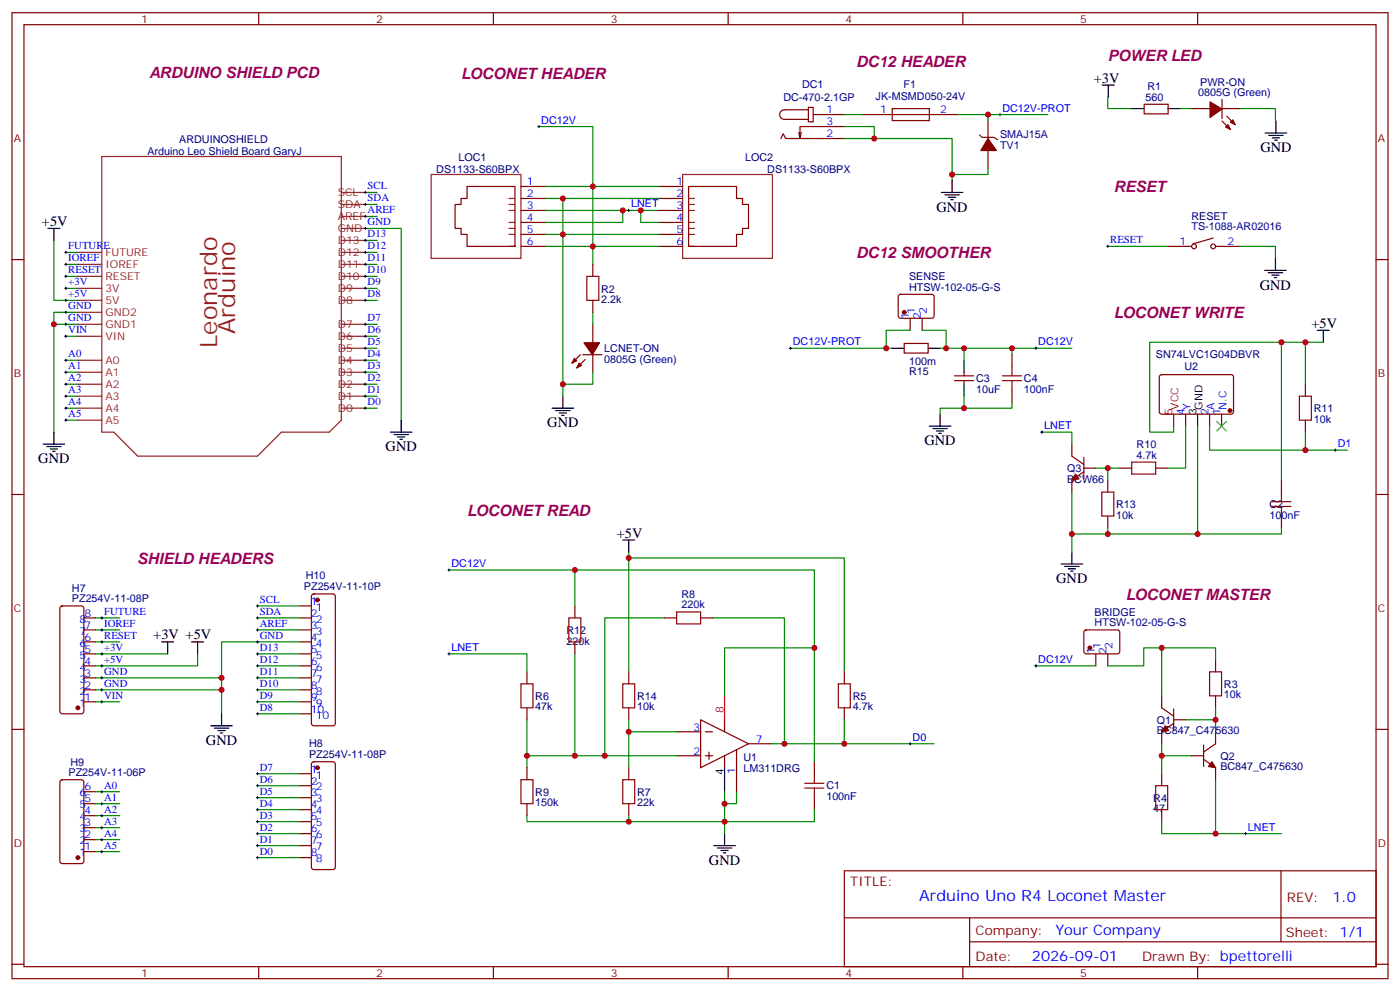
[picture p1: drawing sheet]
<svg xmlns="http://www.w3.org/2000/svg" width="412mm" height="292mm" viewBox="0 0 412 292" stroke-linecap="round" stroke-linejoin="round" font-family="sans-serif">
<g fill="none" stroke="#870000" stroke-width=".35">
<path d="M3.5 3.7h405.4v284.4h-405.4zM7.1 7.3h398.2v277.3h-398.2zM76.2 3.7v3.6M145.3 3.7v3.6M214.5 3.7v3.6M283.6 3.7v3.6M352.8 3.7v3.6M236 39l-.3 1.8M238.1 31.6h1.4v4.2h-1.4zM238.1 32.3h-7a1.41 1.41 0 0 0-1.4 1.4 1.41 1.41 0 0 0 1.4 1.4h7M239.5 33.7h9.2M248.7 37.3h-13v3.5l-.4-1.8"/>
<path d="M254 33.7h28.2M262.8 32h11v3.5h-11zM288.6 39.7l.7 .7h3.5l1.1 .7M291 35.5v5.3M337 30.7h7.1v2.8h-7.1zM351 32h5.3M359.8 32h5.3M360 35.6l2.4 2.5M360 29.3v5.6M361.4 34.2l2.4 2.5M153.5 54.9h7M153.5 58.4h7"/>
<path d="M194 54.9h7.1M194 58.4h7.1M230 40.8l.7-1.4 .7 1.4h17.3M291 44.3v5.3M3.5 76.4h3.6M149.9 72.5h1.8h-14.1v-3.5h-1.8v-1.8h-1.7v-7h1.7v-1.8h1.8v-3.5h14.1v17.6M153.5 72.5h7M153.5 61.9h7M153.5 65.5h7M153.5 69h7M174.6 77.8v3.6M194 72.5h7.1"/>
<path d="M194 61.9h7.1M194 65.5h7.1M194 69h7.1M202.8 72.5v-17.6h14.2v3.5h1.7v1.8h1.8v7h-1.8v1.8h-1.7v3.5h-14.2h1.8M344 72.5h7M357.4 70.1l-6 1.7M358.1 72.5h7M405.3 76.4h3.6M174.6 88.4v3.5M174.6 95.5v5.3M264.8 86.8l.5-.2 9.4 .1 .5 .6-.1 6-.6 .4-9.5-.1-.4-.6v-5.7zM268.1 93.7v3.5"/>
<path d="M271.6 93.7v3.5M171 104.4l-2.5 2.5M171.7 104.4h5.6M172.4 105.8l-2.5 2.5M174.6 104.3v5.3M266.3 101.1h7.1v2.8h-7.1zM281.2 110.6h5.6M281.2 112h5.6M284 109.6v1M284 112v1.1M298.1 104.3v3.5M298.1 114.9v3.5"/>
<path d="M341.7 110.5l.5-.2h20.7l.5 .7-.1 10.5-.6 .4h-20.8l-.4-.7v-10.2zM384.5 113.1v3.5M315.7 130.7v3.6l3.6 2.4M319.3 134.6v6.4M319.3 138.9l-3.6 2.4v3.6M319.3 137.8h3.5M329.8 137.8h3.6M340.4 137.8h3.6M349.2 121.9v3.5M356.3 121.9v3.5M359.8 121.9v3.5M384.5 123.7v3.5"/>
<path d="M3.5 145.6h3.6M326.3 141.3v3.6M326.3 151.9v3.5M377.5 141.3v3.6M377.5 151.9v3.5M405.3 145.6h3.6M17.9 178.6l.4-.2h5.7l.5 .2 .2 .5v30.3l-.2 .5-.5 .2h-5.7l-.5-.2-.2-.5v-30.3zM88.2 178.4h3.5M92 175l.4-.2h5.7l.5 .2 .2 .5v37.4l-.3 .5-.4 .2h-5.7l-.5-.2-.2-.5v-37.4zM169.3 178.4v3.5M24.7 199.5h3.5M24.7 196h3.5"/>
<path d="M24.7 192.5h3.5M24.7 188.9h3.5M24.7 185.4h3.5M24.7 181.9h3.5M88.2 199.5h3.5M88.2 196h3.5M88.2 192.5h3.5M88.2 188.9h3.5M88.2 185.4h3.5M88.2 181.9h3.5M155.2 197.8v3.5M169.3 188.9v3.6"/>
<path d="M185.2 197.8v3.5M195.8 181.9h3.5M206.4 181.9h3.5M248.7 197.8v3.5M319.5 185.6l.5-.2 9.4 .1 .4 .6v5.9l-.7 .5-9.4-.1-.4-.6v-5.7zM322.8 192.5v3.5M326.3 192.5v3.5M358.1 194.2v3.6M3.5 214.7h3.6M24.7 206.6h3.5M24.7 203.1h3.5M88.2 206.6h3.5"/>
<path d="M88.2 203.1h3.5M88.2 210.1h3.5M155.2 208.4v3.5M185.2 208.4v3.5M199.3 215.4h7.1M206.4 211.9l14.1 7-14.1 7.1zM207.8 215.4h2.1M213.4 211.9v3.5M220.5 218.9h7M248.7 208.4v3.5M342.2 204.8v3.6l3.5 2.4M345.7 212.9l-3.5 2.5v3.5"/>
<path d="M345.7 208.7v6.4M345.7 211.9h3.5M354.5 219.3v6.3M358.1 204.8v3.6M358.1 215.4v3.5l-3.6 2.5M405.3 214.7h3.6M17.9 229.7l.4-.2h5.7l.6 .4 .1 23.6-.5 .7h-5.9l-.6-.5-.1-23.5zM24.7 236.6h3.5M24.7 233h3.5M88.2 227.8h3.5M88.2 231.3h3.5M88.2 234.8h3.5"/>
<path d="M88.2 238.3h3.5M92 224.4l.4-.2h5.7l.5 .2 .2 .5v30.4l-.3 .5-.4 .2h-5.7l-.5-.3-.2-.4v-30.4zM155.2 226v3.5M155.2 236.6v3.5M185.2 226v3.5M185.2 236.6v3.5M199.3 222.5h7.1M207.8 222.5h2.1M208.8 221.4v2.1M213.4 222.5v3.5M217 220.7v12.3M239.9 224.2v3.6"/>
<path d="M239.9 234.8v3.5M342.2 227.8v3.5M342.2 238.3v3.6M351 222.5h3.5M354.5 223.5l3.6 2.5v3.5M24.7 250.7h3.5M24.7 247.2h3.5M24.7 243.6h3.5M24.7 240.1h3.5M88.2 241.9h3.5M88.2 245.4h3.5M88.2 248.9h3.5"/>
<path d="M88.2 252.4h3.5M248.7 256.3h156.6v28.3h-156.6zM377.3 256.4v20.8M248.7 270.2h156.5M285.6 277.2h119.6M285.6 270.2v14.1M3.5 283.8h3.6M76.2 284.6v3.5M145.3 284.6v3.5M214.5 284.6v3.5M283.6 284.6v3.5M352.8 284.6v3.5"/>
<path d="M405.3 283.8h3.6"/>
<circle cx="351.7" cy="72.5" r=".71"/>
<circle cx="357.4" cy="72.5" r=".71"/>
</g>
<g fill="none" stroke="#8c2424" stroke-width=".35">
<path d="M30 46.1h70.5v77.6l-3.5 3.5h-14.1l-7.1 7.1h-35.2l-7.1-7.1h-3.5zM100.5 56.7h7.1M127 51.4h26.5v24.7h-26.5zM149.9 58.4h1.8M201.1 51.4h26.4v24.7h-26.4zM202.8 58.4h1.8M22.9 77.8h7.1M22.9 74.3h7.1M100.5 77.8h7.1M100.5 74.3h7.1M100.5 70.8h7.1M100.5 67.2h7.1"/>
<path d="M100.5 63.7h7.1M100.5 60.2h7.1M149.9 69h1.8M149.9 67.2h1.8M149.9 65.5h1.8M149.9 61.9h1.8M149.9 60.2h1.8M202.8 69h1.8M202.8 67.2h1.8M202.8 65.5h1.8M202.8 61.9h1.8M202.8 60.2h1.8"/>
<path d="M22.9 99h7.1M22.9 95.5h7.1M22.9 88.4h7.1M22.9 84.9h7.1M22.9 81.4h7.1M22.9 91.9h7.1M100.5 99h7.1M100.5 95.5h7.1M100.5 88.4h7.1M100.5 84.9h7.1M100.5 81.4h7.1M22.9 116.6h7.1"/>
<path d="M22.9 113.1h7.1M22.9 109.6h7.1M22.9 106h7.1M100.5 116.6h7.1M100.5 113.1h7.1M100.5 109.6h7.1M100.5 106h7.1M100.5 102.5h7.1M22.9 120.2h7.1M22.9 123.7h7.1M100.5 120.2h7.1"/>
</g>
<g fill="#870000" stroke="#870000" stroke-width=".35">
<path d="M362.4 36l.7-.7 .7 1.4z"/>
<path d="M361 37.4l.7-.7 .7 1.4z"/>
<path d="M356.4 30l3.6 2.1-3.6 2.5z"/>
<path d="M170.6 106.9l.7 .7-1.4 .7z"/>
<path d="M169.2 105.5l.7 .7-1.4 .7z"/>
<path d="M172 100.9h4.6l-2.1 3.5z"/>
<path d="M343.3 213.6l1 1.5-2.1 .3z"/>
<path d="M357 224.2l1.1 1.8-2.1-.4z"/>
<path d="M316.8 139.6l1.1 1.4-2.2 .3z"/>
<path d="M291 40.8l2.5 3.5h-4.6z"/>
<circle cx="22.9" cy="208.4" r=".53"/>
<circle cx="93.5" cy="226" r=".53"/>
<circle cx="22.9" cy="252.4" r=".53"/>
<circle cx="93.5" cy="176.6" r=".53"/>
<circle cx="321" cy="190.7" r=".53"/>
<circle cx="362.3" cy="120.9" r=".53"/>
<circle cx="266.3" cy="91.9" r=".53"/>
</g>
<g fill="none" stroke="#008700" stroke-width=".35">
<path d="M158.7 37.3h15.9v40.5M248.7 37.3h8.8v3.5M248.7 33.7h5.3M282.2 33.7h26.5M291 33.7v1.8M326.3 28.4v3.6h7.1M347.5 32h3.5M365.1 32h10.6v3.5M107.6 56.7h3.5M160.5 58.4h5.3v10.6h28.2M160.5 54.9h33.5M165.8 58.4h28.2"/>
<path d="M248.7 40.8h31.8v12.3M291 49.6v1.8h-10.5M15.9 70.8v17.6h7M19.4 74.3h3.5M19.4 77.8h3.5M107.6 67.2h10.6v56.5M107.6 74.3h3.5M107.6 77.8h3.5M107.6 70.8h3.5M107.6 63.7h3.5M107.6 60.2h3.5M160.5 69h5.3v44.1"/>
<path d="M160.5 72.5h33.5M160.5 61.9h33.5M183.4 61.9v3.6h-22.9M188.7 61.9v3.6h5.3M326.3 72.5h17.7M365.1 72.5h10.6v3.6M19.4 81.4h3.5M19.4 84.9h3.5M19.4 99h3.5M22.9 91.9h-7v3.6M22.9 95.5h-7v31.7M107.6 81.4h3.5"/>
<path d="M107.6 84.9h3.5M107.6 99h3.5M107.6 95.5h3.5M107.6 88.4h3.5M174.6 91.9v3.6M268.1 97.2h-7v5.3M271.6 97.2h7.1v5.3M19.4 106h3.5M19.4 109.6h3.5M19.4 113.1h3.5M19.4 116.6h3.5M107.6 106h3.5"/>
<path d="M107.6 109.6h3.5M107.6 113.1h3.5M107.6 116.6h3.5M107.6 102.5h3.5M174.6 109.6v3.5h-8.8v3.5M232.8 102.5h30M276.9 102.5h38.8M284 102.5v3.5M284 116.6v3.6M298.1 118.4v1.8h-21.2v1.7M298.1 102.5v1.8M377.5 100.8v40.5"/>
<path d="M384.5 100.8v12.3M389.8 100.8h-51.1v26.4h7v-1.8M19.4 120.2h3.5M19.4 123.7h3.5M107.6 120.2h3.5M306.9 127.2h8.8v3.5M322.8 137.8h7M326.3 137.8v3.5M349.2 125.4v12.4h-5.2M352.8 125.4v31.8h-37.1v-12.3M356.3 125.4v7.1h40.6M384.5 127.2v5.3"/>
<path d="M315.7 157.2v5.3M326.3 155.4v1.8M377.5 155.4v1.8h-24.7M75.8 178.4h12.4M132.3 167.8h107.6v22.9M169.3 167.8v10.6M185.2 164.3h63.5v33.5M185.2 162.5v35.3M28.2 192.5h21.2M28.2 199.5h37.1M28.2 181.9h7.1M28.2 185.4h7.1"/>
<path d="M28.2 188.9h7.1M58.2 192.5v3.5h-30M75.8 181.9h12.4M75.8 185.4h12.4M75.8 199.5h12.4M75.8 192.5h12.4M75.8 196h12.4M88.2 188.9h-22.9v21.2M132.3 192.5h22.9v5.3M169.3 192.5v30M195.8 181.9h-17.6v40.6M209.9 181.9h21.2v37"/>
<path d="M305.2 196h17.6M342.2 190.7v14.1M358.1 194.2v-3.5h-21.2v5.3h-10.6M28.2 203.1h37.1M28.2 206.6h7.1M75.8 206.6h12.4M75.8 210.1h12.4M75.8 203.1h12.4M155.2 211.9v14.1M185.2 215.4h14.1M185.2 211.9v14.1M213.4 204.8v-14.1h26.5v33.5"/>
<path d="M248.7 218.9h26.5M248.7 211.9v7h-21.2M342.2 218.9v8.9M349.2 211.9h8.9M358.1 208.4v7M28.2 233h7.1M28.2 236.6h7.1M75.8 234.8h12.4M75.8 238.3h12.4M75.8 227.8h12.4M75.8 231.3h12.4M155.2 222.5h44.1"/>
<path d="M213.4 233v12.4M217 233v3.6h-3.6M239.9 238.3v3.6h-54.7v-1.8M342.2 222.5h8.8M358.1 229.5v15.9h19.4M28.2 240.1h7.1M28.2 243.6h7.1M28.2 247.2h7.1M28.2 250.7h7.1M75.8 248.9h12.4M75.8 252.4h12.4M75.8 241.9h12.4"/>
<path d="M75.8 245.4h12.4M155.2 240.1v1.8h30M342.2 241.9v3.5h15.9"/>
</g>
<g fill="none" stroke="#000" stroke-width=".29">
<path d="M158.4 37.3h.7M158.7 36.9v.7M294.2 33.7h.7M294.6 33.4v.7M107.2 56.7h.7M107.6 56.3v.7M107.6 59.8v.7M19 77.8h.8M19 74.3h.8M19.4 73.9v.7M19.4 77.5v.7M107.2 77.8h.7"/>
<path d="M107.2 74.3h.7M107.2 70.8h.7M107.2 67.2h.7M107.2 63.7h.7M107.2 60.2h.7M107.6 63.4v.7M107.6 66.9v.7M107.6 70.4v.7M107.6 73.9v.7M107.6 77.5v.7M184.9 61.9h.7M185.2 61.6v.7"/>
<path d="M326 72.5h.7M326.3 72.2v.7M19 99h.8M19 95.5h.8M19 88.4h.8M19 84.9h.8M19 81.4h.8M19 91.9h.8M19.4 81v.7M19.4 84.5v.7M19.4 88.1v.7M19.4 91.6v.7"/>
<path d="M19.4 95.1v.7M19.4 98.6v.7M107.2 99h.7M107.2 95.5h.7M107.2 88.4h.7M107.2 84.9h.7M107.2 81.4h.7M107.6 81v.7M107.6 84.5v.7M107.6 88.1v.7M107.6 95.1v.7M107.6 98.6v.7"/>
<path d="M19 106h.8M19 109.6h.8M19 113.1h.8M19 116.6h.8M19.4 105.7v.7M19.4 109.2v.7M19.4 112.7v.8M19.4 116.3v.7M19.4 119.8v.7M107.2 106h.7M107.2 109.6h.7M107.2 113.1h.7"/>
<path d="M107.2 116.6h.7M107.2 102.5h.7M107.6 102.2v.7M107.6 105.7v.7M107.6 109.2v.7M107.6 112.7v.8M107.6 116.3v.7M107.6 119.8v.7M232.5 102.5h.7M232.8 102.2v.7M304.8 102.5h.7M305.2 102.2v.7"/>
<path d="M19 120.2h.8M19 123.7h.8M19.4 123.3v.7M107.2 120.2h.7M306.6 127.2h.7M306.9 126.9v.7M393 132.5h.7M393.3 132.2v.7M75.5 178.4h.7M75.8 178v.7M131.9 167.8h.7M132.3 167.4v.7"/>
<path d="M29.6 199.5h.7M29.6 196h.7M29.6 192.5h.7M29.6 188.9h.7M29.6 185.4h.7M29.6 181.9h.7M30 181.5v.7M30 185.1v.7M30 188.6v.7M30 192.1v.7M30 195.7v.7M30 199.2v.7"/>
<path d="M75.5 199.5h.7M75.5 196h.7M75.5 192.5h.7M75.5 188.9h.7M75.5 185.4h.7M75.5 181.9h.7M75.8 181.5v.7M75.8 185.1v.7M75.8 188.6v.7M75.8 192.1v.7M75.8 195.7v.7M75.8 199.2v.7"/>
<path d="M131.9 192.5h.7M132.3 192.1v.7M304.8 196h.7M305.2 195.7v.7M29.6 206.6h.7M29.6 203.1h.7M30 202.7v.7M30 206.2v.7M75.5 210.1h.7M75.5 206.6h.7M75.5 203.1h.7M75.8 202.7v.7"/>
<path d="M75.8 206.2v.7M75.8 209.8v.7M267.8 218.9h.7M268.1 218.6v.7M29.6 233h.7M29.6 236.6h.7M30 232.7v.7M30 236.2v.7M30 239.7v.8M75.5 238.3h.7M75.5 234.8h.7M75.5 231.3h.7"/>
<path d="M75.5 227.8h.7M75.8 227.4v.7M75.8 230.9v.7M75.8 234.5v.7M75.8 238v.7M29.6 240.1h.7M29.6 243.6h.7M29.6 247.2h.7M29.6 250.7h.7M30 243.3v.7M30 246.8v.7M30 250.3v.7"/>
<path d="M75.5 252.4h.7M75.5 248.9h.7M75.5 245.4h.7M75.5 241.9h.7M75.8 241.5v.7M75.8 245v.7M75.8 248.6v.7M75.8 252.1v.7M366.5 245.4h.7M366.9 245v.7"/>
</g>
<g fill="none" stroke="#000" stroke-width=".35">
<path d="M324.7 25.1h3.5M326.5 25.1v3.5M333.4 32h3.5M344 32h3.5M372.7 39.2h6.3M373.7 39.9h4.3M375.8 35.6v3.6M277.3 56.7h6.3M278.3 57.4h4.3M279.4 58.1h2.1M280.1 58.8h.7M280.5 53.1v3.6"/>
<path d="M374.8 40.6h2.1M375.5 41.3h.7M14.1 67.2h3.5M15.9 67.2v3.6M372.5 79.6h6.4M375.7 76.1v3.5M373.6 80.3h4.2M374.6 81h2.2M375.4 81.7h.7M388.1 97.2h3.5M389.8 97.2v3.6M165.8 116.6v3.6"/>
<path d="M262.8 102.5h3.5M273.4 102.5h3.5M284 106v3.6M284 113.1v3.5M12.7 130.7h6.3M13.8 131.4h4.2M14.8 132.2h2.1M15.5 132.9h.7M15.9 127.2v3.5M115 127.2h6.4M116.1 127.9h4.2M117.1 128.6h2.1"/>
<path d="M117.8 129.3h.7M118.2 123.7v3.5M162.6 120.2h6.4M163.7 120.9h4.2M164.7 121.6h2.2M165.5 122.3h.7M273.8 125.4h6.3M274.8 126.2h4.2M275.9 126.9h2.1M276.6 127.6h.7M276.9 121.9v3.5M352.8 121.9v3.5"/>
<path d="M183.4 159h3.6M185.2 159v3.5M312.6 166h6.3M313.6 166.7h4.3M314.7 167.4h2.1M315.4 168.1h.7M315.7 162.5v3.5M47.6 188.9h3.6M49.4 188.9v3.6M56.4 188.9h3.6M58.2 188.9v3.6M62.1 213.6h6.3"/>
<path d="M63.1 214.3h4.3M64.2 215.1h2.1M64.9 215.8h.7M65.3 210.1v3.5M213.4 226v7M210.3 248.9h6.3M211.3 249.6h4.2M212.4 250.3h2.1M213.1 251h.7M213.4 245.4v3.5"/>
</g>
<g fill="none" stroke="#a10000" stroke-width=".35">
<path d="M172.9 81.4h3.5v7h-3.5zM295.3 110.6h5.6M295.3 112h5.6M298.1 107.8v2.8M298.1 112v2.9M382.8 116.6h3.5v7.1h-3.5zM333.4 136h7v3.6h-7zM324.6 144.9h3.5v7h-3.5zM374.6 147.7h5.7M374.6 149.1h5.7M377.5 144.9v2.8M377.5 149.1v2.8"/>
<path d="M167.6 181.9h3.5v7h-3.5zM199.3 180.1h7.1v3.6h-7.1zM356.3 197.8h3.5v7h-3.5zM153.5 201.3h3.5v7.1h-3.5zM183.4 201.3h3.6v7.1h-3.6zM246.9 201.3h3.6v7.1h-3.6zM153.5 229.5h3.5v7.1h-3.5zM183.4 229.5h3.6v7.1h-3.6zM237.1 230.6h5.6M237.1 232h5.6M239.9 227.8v2.8M239.9 232v2.8"/>
<path d="M340.4 231.3h3.6v7h-3.6z"/>
</g>
<path d="M345.7 121.9v3.5M213.4 204.8v7.1" fill="none" stroke="#f00" stroke-width=".35"/>
<path d="M358.4 124l2.8 2.9M361.2 124l-2.8 2.9" fill="none" stroke="#3c3" stroke-width=".35"/>
<g fill="#c00">
<circle cx="65.3" cy="199.5" r=".88"/>
<circle cx="65.3" cy="203.1" r=".88"/>
<circle cx="15.9" cy="95.5" r=".88"/>
<circle cx="257.5" cy="40.8" r=".88"/>
<circle cx="165.8" cy="113.1" r=".88"/>
<circle cx="165.8" cy="69" r=".88"/>
<circle cx="174.6" cy="72.5" r=".88"/>
<circle cx="174.6" cy="54.9" r=".88"/>
<circle cx="342.2" cy="190.7" r=".88"/>
<circle cx="342.2" cy="222.5" r=".88"/>
<circle cx="358.1" cy="211.9" r=".88"/>
<circle cx="358.1" cy="245.4" r=".88"/>
<circle cx="183.4" cy="61.9" r=".88"/>
<circle cx="352.8" cy="157.2" r=".88"/>
<circle cx="384.5" cy="132.5" r=".88"/>
<circle cx="384.5" cy="100.8" r=".88"/>
<circle cx="377.5" cy="100.8" r=".88"/>
<circle cx="326.3" cy="137.8" r=".88"/>
<circle cx="178.2" cy="222.5" r=".88"/>
<circle cx="169.3" cy="222.5" r=".88"/>
<circle cx="185.2" cy="215.4" r=".88"/>
<circle cx="155.2" cy="222.5" r=".88"/>
<circle cx="213.4" cy="236.6" r=".88"/>
<circle cx="239.9" cy="190.7" r=".88"/>
<circle cx="248.7" cy="218.9" r=".88"/>
<circle cx="185.2" cy="164.3" r=".88"/>
<circle cx="231.1" cy="218.9" r=".88"/>
<circle cx="185.2" cy="241.9" r=".88"/>
<circle cx="213.4" cy="241.9" r=".88"/>
<circle cx="169.3" cy="167.8" r=".88"/>
<circle cx="165.8" cy="58.4" r=".88"/>
<circle cx="188.7" cy="61.9" r=".88"/>
<circle cx="326.3" cy="157.2" r=".88"/>
<circle cx="315.7" cy="157.2" r=".88"/>
<circle cx="291" cy="33.7" r=".88"/>
<circle cx="280.5" cy="51.4" r=".88"/>
<circle cx="284" cy="102.5" r=".88"/>
<circle cx="298.1" cy="102.5" r=".88"/>
<circle cx="278.7" cy="102.5" r=".88"/>
<circle cx="261.1" cy="102.5" r=".88"/>
<circle cx="284" cy="120.2" r=".88"/>
</g>
<g font-size="7.1" fill="#8d2323">
<text x="69.3" y="98.4" transform="rotate(-90 69.3 98.4)">Arduino</text>
<text x="64" y="102.4" transform="rotate(-90 64 102.4)">Leonardo</text>
</g>
<g font-size="4.6" fill="#906">
<text x="326.3" y="17.9">POWER LED</text>
<text x="44" y="23">ARDUINO SHIELD PCD</text>
<text x="135.8" y="23.1">LOCONET HEADER</text>
<text x="252.2" y="19.6">DC12 HEADER</text>
<text x="328.1" y="56.7">RESET</text>
<text x="252.2" y="76.1">DC12 SMOOTHER</text>
<text x="328.1" y="93.7">LOCONET WRITE</text>
<text x="137.6" y="151.9">LOCONET READ</text>
<text x="40.4" y="165.9">SHIELD HEADERS</text>
<text x="331.6" y="176.6">LOCONET MASTER</text>
</g>
<text font-size="4.6" fill="#00f" x="270.8" y="265.4">Arduino Uno R4 Loconet Master</text>
<g font-size="4.2">
<text x="322.2" y="24.3">+3V</text>
<text x="371.3" y="44.8">GND</text>
<text x="275.9" y="62.3">GND</text>
<text x="12.3" y="66.5">+5V</text>
<text x="371.1" y="85.2">GND</text>
<text x="386.3" y="96.5">+5V</text>
<text x="161.2" y="125.8">GND</text>
<text x="272.3" y="131.1">GND</text>
<text x="11.3" y="136.4">GND</text>
<text x="113.6" y="132.9">GND</text>
<text x="181.7" y="158.3">+5V</text>
<text x="311.1" y="171.7">GND</text>
<text x="45.2" y="188.2">+3V +5V</text>
<text x="60.7" y="219.3">GND</text>
<text x="208.8" y="254.6">GND</text>
</g>
<g font-size="4.2" fill="#00f">
<text x="392.5" y="265.6">1.0</text>
<text x="310.9" y="275.2">Your Company</text>
<text x="304" y="283">2026-09-01</text>
</g>
<g font-size="3.9" fill="#800">
<text x="250.5" y="260.9">TITLE:</text>
<text x="379.1" y="265.6">REV:</text>
<text x="287.4" y="275.1">Company:</text>
<text x="378.7" y="275.7">Sheet: 1/1</text>
<text x="287.4" y="282.8">Date:</text>
<text x="336.4" y="282.9">Drawn By: bpettorelli</text>
</g>
<g font-size="3.2" fill="#800">
<text x="41.6" y="6.7">1</text>
<text x="110.8" y="6.7">2</text>
<text x="179.9" y="6.7">3</text>
<text x="249.1" y="6.7">4</text>
<text x="318.2" y="6.7">5</text>
<text x="4.1" y="41.8">A</text>
<text x="405.9" y="41.8">A</text>
<text x="4.1" y="111">B</text>
<text x="405.9" y="111">B</text>
<text x="4.1" y="180.1">C</text>
<text x="405.9" y="180.1">C</text>
<text x="4.1" y="249.3">D</text>
<text x="405.9" y="249.3">D</text>
<text x="41.6" y="287.5">1</text>
<text x="110.8" y="287.5">2</text>
<text x="179.9" y="287.5">3</text>
<text x="249.1" y="287.5">4</text>
<text x="318.2" y="287.5">5</text>
</g>
<g font-size="3.2" fill="#000080">
<text x="230.8" y="29.7">DC-470-2.1GP</text>
<text x="236.2" y="25.9">DC1</text>
<text x="257.9" y="29.6">JK-MSMD050-24V</text>
<text x="266.2" y="25.9">F1</text>
<text x="337.5" y="29.6">560</text>
<text x="338" y="26.6">R1</text>
<text x="353" y="28.2">0805G (Green)</text>
<text x="353.5" y="25.2">PWR-ON</text>
<text x="294.6" y="40.7">SMAJ15A</text>
<text x="43.4" y="45.5">Arduino Leo Shield Board GaryJ</text>
<text x="52.8" y="42.1">ARDUINOSHIELD</text>
<text x="135" y="47.3">LOC1</text>
<text x="219.5" y="47.3">LOC2</text>
<text x="294.6" y="43.9">TV1</text>
<text x="128.5" y="50.8">DS1133-S60BPX</text>
<text x="226" y="50.8">DS1133-S60BPX</text>
<text x="351" y="64.6">RESET</text>
<text x="351" y="67.8">TS-1088-AR02016</text>
<text x="267.8" y="82.5">SENSE</text>
<text x="177.1" y="89.2">2.2k</text>
<text x="177.1" y="86.1">R2</text>
<text x="267.8" y="85.6">HTSW-102-05-G-S</text>
<text x="178" y="106.8">0805G (Green)</text>
<text x="178" y="103.7">LCNET-ON</text>
<text x="267.8" y="107.5">100m</text>
<text x="340.5" y="105.4">SN74LVC1G04DBVR</text>
<text x="267.8" y="110.5">R15</text>
<text x="287.5" y="112.5">C3</text>
<text x="301.6" y="112.5">C4</text>
<text x="348.9" y="109">U2</text>
<text x="287.5" y="115.6">10uF</text>
<text x="301.6" y="115.6">100nF</text>
<text x="387" y="124.4">10k</text>
<text x="387" y="121.4">R11</text>
<text x="334.8" y="131.8">R10</text>
<text x="334.8" y="135">4.7k</text>
<text x="314.3" y="142.1">BCW66</text>
<text x="314.3" y="139.1">Q3</text>
<text x="328.8" y="149.6">R13</text>
<text x="373.9" y="149.5">C2</text>
<text x="328.8" y="152.7">10k</text>
<text x="373.9" y="152.7">100nF</text>
<text x="89.5" y="173.6">PZ254V-11-10P</text>
<text x="90.1" y="170.5">H10</text>
<text x="21.2" y="177.3">PZ254V-11-08P</text>
<text x="21.2" y="174.1">H7</text>
<text x="200.7" y="179.1">220k</text>
<text x="200.7" y="175.9">R8</text>
<text x="322.5" y="184.4">HTSW-102-05-G-S</text>
<text x="322.5" y="181.3">BRIDGE</text>
<text x="166.9" y="189.7">220k</text>
<text x="166.9" y="186.5">R12</text>
<text x="360.5" y="202.5">R3</text>
<text x="157.7" y="209.1">47k</text>
<text x="157.7" y="206">R6</text>
<text x="187.7" y="209.1">10k</text>
<text x="187.7" y="206">R14</text>
<text x="251.2" y="209.1">4.7k</text>
<text x="251.2" y="206">R5</text>
<text x="360.5" y="205.6">10k</text>
<text x="340.8" y="213.1">Q1</text>
<text x="91" y="220">H8</text>
<text x="340.8" y="216.2">BC847_C475630</text>
<text x="20.7" y="225.4">H9</text>
<text x="91" y="223.2">PZ254V-11-08P</text>
<text x="219" y="227.1">LM311DRG</text>
<text x="219" y="224">U1</text>
<text x="359.5" y="226.7">BC847_C475630</text>
<text x="359.5" y="223.7">Q2</text>
<text x="20.2" y="228.5">PZ254V-11-06P</text>
<text x="243.4" y="232.4">C1</text>
<text x="157.7" y="237.3">150k</text>
<text x="157.7" y="234.2">R9</text>
<text x="187.7" y="237.3">22k</text>
<text x="187.7" y="234.2">R7</text>
<text x="243.4" y="235.6">100nF</text>
<text x="339.7" y="239.1">47</text>
<text x="339.7" y="236">R4</text>
</g>
<g font-size="3.2" fill="#00f">
<text x="243.4" y="33.4">1</text>
<text x="259.3" y="33.4">1</text>
<text x="276.9" y="33.4">2</text>
<text x="295.3" y="32.8">DC12V-PROT</text>
<text x="159.5" y="36.4">DC12V</text>
<text x="243.4" y="40.4">2</text>
<text x="243.4" y="36.9">3</text>
<text x="108.3" y="59.3">SDA</text>
<text x="108.3" y="55.8">SCL</text>
<text x="155.2" y="54.5">1</text>
<text x="155.2" y="58.1">2</text>
<text x="199.3" y="54.5">1</text>
<text x="199.3" y="58.1">2</text>
<text x="108.3" y="62.8">AREF</text>
<text x="155.2" y="61.6">3</text>
<text x="155.2" y="65.1">4</text>
<text x="185.9" y="61.1">LNET</text>
<text x="199.3" y="61.6">3</text>
<text x="199.3" y="65.1">4</text>
<text x="108.3" y="69.9">D13</text>
<text x="108.3" y="66.4">GND</text>
<text x="155.2" y="68.7">5</text>
<text x="199.3" y="68.7">5</text>
<text x="327" y="71.6">RESET</text>
<text x="20.1" y="73.4">FUTURE</text>
<text x="20.1" y="76.9">IOREF</text>
<text x="108.3" y="76.9">D11</text>
<text x="108.3" y="73.4">D12</text>
<text x="155.2" y="72.2">6</text>
<text x="199.3" y="72.2">6</text>
<text x="347.5" y="72.2">1</text>
<text x="361.6" y="72.2">2</text>
<text x="20.1" y="80.5">RESET</text>
<text x="20.1" y="84">+3V</text>
<text x="108.3" y="84">D9</text>
<text x="108.3" y="80.5">D10</text>
<text x="20.1" y="87.5">+5V</text>
<text x="108.3" y="87.5">D8</text>
<text x="20.1" y="91.1">GND</text>
<text x="20.1" y="94.6">GND</text>
<text x="108.3" y="94.6">D7</text>
<text x="267.8" y="93.9" transform="rotate(-90 267.8 93.9)">1</text>
<text x="269.5" y="92.4" transform="rotate(-90 269.5 92.4)">1</text>
<text x="271.3" y="93.9" transform="rotate(-90 271.3 93.9)">2</text>
<text x="273" y="92.4" transform="rotate(-90 273 92.4)">2</text>
<text x="20.1" y="98.1">VIN</text>
<text x="108.3" y="101.6">D5</text>
<text x="108.3" y="98.1">D6</text>
<text x="233.5" y="101.6">DC12V-PROT</text>
<text x="305.9" y="101.6">DC12V</text>
<text x="20.1" y="105.2">A0</text>
<text x="108.3" y="105.2">D4</text>
<text x="20.1" y="108.7">A1</text>
<text x="20.1" y="112.2">A2</text>
<text x="108.3" y="112.2">D2</text>
<text x="108.3" y="108.7">D3</text>
<text x="20.1" y="115.7">A3</text>
<text x="20.1" y="119.3">A4</text>
<text x="108.3" y="119.3">D0</text>
<text x="108.3" y="115.7">D1</text>
<text x="20.1" y="122.8">A5</text>
<text x="348.9" y="122.1" transform="rotate(-90 348.9 122.1)">4</text>
<text x="350.7" y="120.6" transform="rotate(-90 350.7 120.6)">Y</text>
<text x="356" y="122.1" transform="rotate(-90 356 122.1)">2</text>
<text x="357.7" y="120.6" transform="rotate(-90 357.7 120.6)">A</text>
<text x="359.5" y="122.1" transform="rotate(-90 359.5 122.1)">1</text>
<text x="361.2" y="120.6" transform="rotate(-90 361.2 120.6)">N.C</text>
<text x="307.6" y="126.3">LNET</text>
<text x="394.1" y="131.6">D1</text>
<text x="133" y="166.9">DC12V</text>
<text x="76.6" y="177.5">SCL</text>
<text x="91.5" y="178">1</text>
<text x="93" y="179.8">1</text>
<text x="23.4" y="183.3">8</text>
<text x="24.9" y="185.1">7</text>
<text x="24.9" y="181.5">8</text>
<text x="30.7" y="181">FUTURE</text>
<text x="30.7" y="184.5">IOREF</text>
<text x="76.6" y="184.5">AREF</text>
<text x="76.6" y="181">SDA</text>
<text x="91.5" y="181.5">2</text>
<text x="91.5" y="185.1">3</text>
<text x="93" y="183.3">2</text>
<text x="23.4" y="190.4">6</text>
<text x="23.4" y="186.8">7</text>
<text x="24.9" y="188.6">6</text>
<text x="30.7" y="188.1">RESET</text>
<text x="30.7" y="191.6">+3V</text>
<text x="76.6" y="191.6">D13</text>
<text x="76.6" y="188.1">GND</text>
<text x="91.5" y="188.6">4</text>
<text x="93" y="186.8">3</text>
<text x="93" y="190.4">4</text>
<text x="133" y="191.6">LNET</text>
<text x="324.2" y="191.2" transform="rotate(-90 324.2 191.2)">1</text>
<text x="327.7" y="191.2" transform="rotate(-90 327.7 191.2)">2</text>
<text x="23.4" y="197.4">4</text>
<text x="23.4" y="193.9">5</text>
<text x="24.9" y="195.7">4</text>
<text x="24.9" y="192.1">5</text>
<text x="30.7" y="195.1">+5V</text>
<text x="76.6" y="195.1">D12</text>
<text x="91.5" y="192.1">5</text>
<text x="91.5" y="195.7">6</text>
<text x="93" y="193.9">5</text>
<text x="93" y="197.4">6</text>
<text x="305.9" y="195.1">DC12V</text>
<text x="322.4" y="192.7" transform="rotate(-90 322.4 192.7)">1</text>
<text x="326" y="192.7" transform="rotate(-90 326 192.7)">2</text>
<text x="23.4" y="200.9">3</text>
<text x="24.9" y="202.7">2</text>
<text x="24.9" y="199.2">3</text>
<text x="30.7" y="198.6">GND</text>
<text x="30.7" y="202.2">GND</text>
<text x="76.6" y="202.2">D10</text>
<text x="76.6" y="198.6">D11</text>
<text x="91.5" y="199.2">7</text>
<text x="91.5" y="202.7">8</text>
<text x="93" y="200.9">7</text>
<text x="23.4" y="208">1</text>
<text x="23.4" y="204.5">2</text>
<text x="24.9" y="206.2">1</text>
<text x="30.7" y="205.7">VIN</text>
<text x="76.6" y="209.2">D8</text>
<text x="76.6" y="205.7">D9</text>
<text x="91.5" y="206.2">9</text>
<text x="91.5" y="209.8">10</text>
<text x="93" y="204.5">8</text>
<text x="93" y="208">9</text>
<text x="93" y="211.5">10</text>
<text x="204.3" y="215.1">3</text>
<text x="222.6" y="218.6">7</text>
<text x="268.8" y="218.1">D0</text>
<text x="76.6" y="226.9">D7</text>
<text x="91.5" y="227.4">1</text>
<text x="204.3" y="222.1">2</text>
<text x="216.6" y="227.8" transform="rotate(-90 216.6 227.8)">1</text>
<text x="24.9" y="232.7">6</text>
<text x="30.7" y="232.2">A0</text>
<text x="76.6" y="233.9">D5</text>
<text x="76.6" y="230.4">D6</text>
<text x="91.5" y="230.9">2</text>
<text x="93" y="229.2">1</text>
<text x="93" y="232.7">2</text>
<text x="23.4" y="238">5</text>
<text x="23.4" y="234.5">6</text>
<text x="24.9" y="239.7">4</text>
<text x="24.9" y="236.2">5</text>
<text x="30.7" y="235.7">A1</text>
<text x="30.7" y="239.2">A2</text>
<text x="76.6" y="237.5">D4</text>
<text x="91.5" y="234.5">3</text>
<text x="91.5" y="238">4</text>
<text x="93" y="236.2">3</text>
<text x="93" y="239.7">4</text>
<text x="23.4" y="245">3</text>
<text x="23.4" y="241.5">4</text>
<text x="24.9" y="243.3">3</text>
<text x="30.7" y="242.7">A3</text>
<text x="76.6" y="244.5">D2</text>
<text x="76.6" y="241">D3</text>
<text x="91.5" y="241.5">5</text>
<text x="91.5" y="245">6</text>
<text x="93" y="243.3">5</text>
<text x="367.6" y="244.5">LNET</text>
<text x="23.4" y="248.6">2</text>
<text x="24.9" y="250.3">1</text>
<text x="24.9" y="246.8">2</text>
<text x="30.7" y="246.3">A4</text>
<text x="30.7" y="249.8">A5</text>
<text x="76.6" y="251.6">D0</text>
<text x="76.6" y="248">D1</text>
<text x="91.5" y="248.6">7</text>
<text x="93" y="246.8">6</text>
<text x="93" y="250.3">7</text>
<text x="23.4" y="252.1">1</text>
<text x="91.5" y="252.1">8</text>
<text x="93" y="253.9">8</text>
</g>
<g font-size="3.2" fill="#8d2323">
<text x="99.5" y="57.7">SCL</text>
<text x="99.5" y="64.8">AREF</text>
<text x="99.5" y="61.2">SDA</text>
<text x="99.5" y="71.8">D13</text>
<text x="99.5" y="68.3">GND</text>
<text x="31" y="75.4">FUTURE</text>
<text x="99.5" y="75.4">D12</text>
<text x="31" y="82.4">RESET</text>
<text x="31" y="78.9">IOREF</text>
<text x="99.5" y="82.4">D10</text>
<text x="99.5" y="78.9">D11</text>
<text x="31" y="89.5">5V</text>
<text x="31" y="85.9">3V</text>
<text x="99.5" y="89.5">D8</text>
<text x="99.5" y="85.9">D9</text>
<text x="31" y="93">GND2</text>
<text x="31" y="100">VIN</text>
<text x="31" y="96.5">GND1</text>
<text x="99.5" y="100">D6</text>
<text x="99.5" y="96.5">D7</text>
<text x="31" y="107.1">A0</text>
<text x="99.5" y="107.1">D4</text>
<text x="99.5" y="103.6">D5</text>
<text x="31" y="110.6">A1</text>
<text x="99.5" y="110.6">D3</text>
<text x="31" y="117.7">A3</text>
<text x="31" y="114.2">A2</text>
<text x="99.5" y="117.7">D1</text>
<text x="99.5" y="114.2">D2</text>
<text x="31" y="124.7">A5</text>
<text x="31" y="121.2">A4</text>
<text x="99.5" y="121.2">D0</text>
</g>
<g font-size="3.2" fill="#f00">
<text x="345.4" y="122.1" transform="rotate(-90 345.4 122.1)">5</text>
<text x="347.1" y="120.6" transform="rotate(-90 347.1 120.6)">VCC</text>
<text x="213.1" y="209.8" transform="rotate(-90 213.1 209.8)">8</text>
</g>
<g font-size="3.2">
<text x="352.4" y="122.1" transform="rotate(-90 352.4 122.1)">3</text>
<text x="354.2" y="120.6" transform="rotate(-90 354.2 120.6)">GND</text>
<text x="213.1" y="228.1" transform="rotate(-90 213.1 228.1)">4</text>
</g>
</svg>
